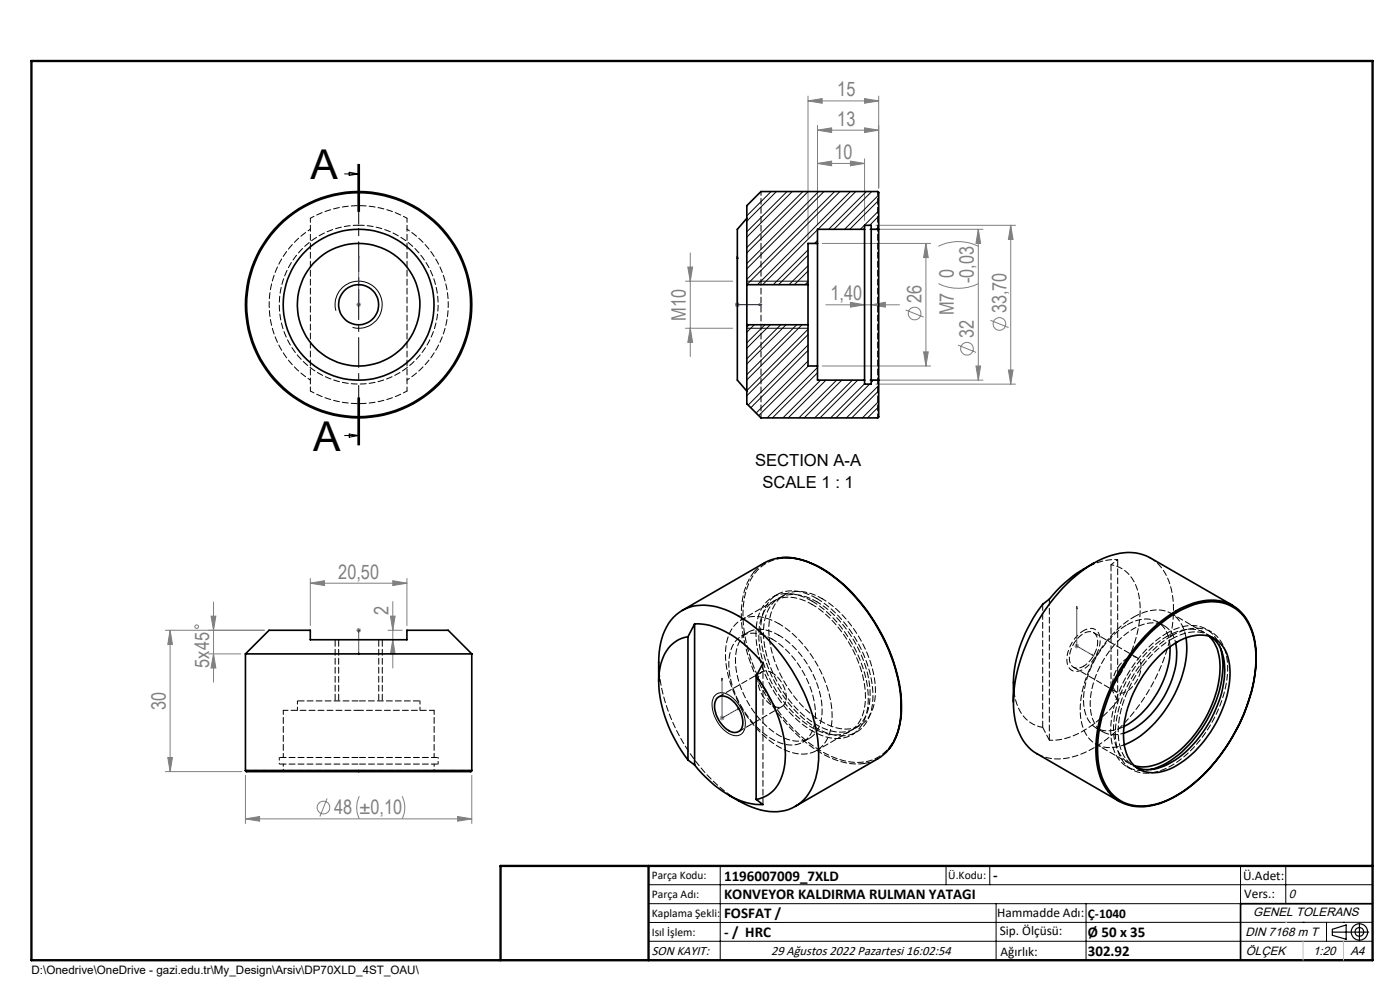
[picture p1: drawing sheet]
<svg xmlns="http://www.w3.org/2000/svg" width="297mm" height="210mm" viewBox="0 0 297 210" stroke-linecap="round" stroke-linejoin="round" font-family="sans-serif">
<g fill="none" stroke="#808080" stroke-width=".21">
<path d="M171.4 21.4l3-.5v1zM171.4 20.4v30.3M171.4 21.4h15M173.4 27.6l3-.5v1zM173.4 26.6v21.1M173.4 27.6h13M173.4 34.7l3-.5v1zM173.4 34.7h10M180.4 34.2l3 .5-3 .5zM183.4 20.9l3 .5-3 .5zM183.4 27.1l3 .5-3 .5zM183.4 33.7v13.1"/>
<path d="M186.4 20.4v19.5M145.4 59.6h10M145.9 56.6h1l-.5 3zM146.4 53.6v22M174.4 51.6h23M184.4 48.6h24.1M185.8 47.8h29.6M196.4 51.6l.5 3h-1zM196.4 51.6v26M199.1 52.2a9.6 9.6 0 0 1 8.4 0M207.5 48.6l.5 3h-1zM207.5 48.6v32"/>
<path d="M214.4 47.8l.5 3h-1zM214.4 47.8v33.7M75.6 64.6h1M75.7 64.3l.7 .7M76.1 64.1v1M76.4 64.3l-.7 .7M145.4 69.6h10M146.4 69.6l.5 3h-1zM155.9 64.6h1M156.1 64.3l.7 .7M156.4 64.1v1M156.8 64.3l-.7 .7"/>
<path d="M174.4 77.6h23M175.2 64.7h15.6M180.4 64.1l3 .6-3 .4zM184.8 64.7l3-.6v1zM192.1 65.7l3.8 1.6M195.9 74.6h1l-.5 3zM199.1 60.1a9.3 9.3 0 0 0 8.4 0M203.2 73.2l3.8 1.5M207 77.6h1l-.5 3zM210.1 67.9l3.9 1.6M213.9 78.5h1l-.5 3zM184.4 80.6h24.1"/>
<path d="M185.8 81.5h29.6M36.1 133.7v30M36.1 133.7l.5 3h-1zM44.3 138.7h6.8M44.8 130.7h1l-.5 3zM45.3 138.7l.5 3h-1zM45.3 127.7v17M56.1 133.7h-21M65.8 123.7l3-.5v1zM65.8 122.7v10M65.8 123.7h20.5M75.6 133.7h1"/>
<path d="M75.7 133.3l.7 .7M76.1 133.2v1M76.4 133.3l-.7 .7M82.3 133.7h3M82.8 130.7h1l-.5 3zM83.3 123.2l3 .5-3 .5zM83.3 135.7l.5 3h-1zM83.3 127.6v14.1M86.3 122.7v10M227.9 137h1M228.1 136.7l.7 .7M228.4 136.6v1"/>
<path d="M228.8 136.7l-.7 .7M152.7 152.3h1M152.8 152l.7 .7M153.2 151.8v1M153.5 152l-.7 .7M35.1 163.7h16.2M35.6 160.7h1l-.5 3zM52.1 173.7l3-.5v1zM52.1 164.5v10.2M52.1 173.7h48M69.4 169.4l-1.5 3.8M76.2 168.9a5.4 5.4 0 0 0 0 4.8"/>
<path d="M85.3 168.9a5.4 5.4 0 0 1 0 4.8M97.1 173.2l3 .5-3 .5zM100.1 164.5v10.2"/>
<circle cx="194" cy="66.5" r="1.34"/>
<circle cx="205.1" cy="74" r="1.34"/>
<circle cx="212" cy="68.7" r="1.34"/>
<circle cx="41.7" cy="132.9" r=".39"/>
<circle cx="68.6" cy="171.3" r="1.34"/>
</g>
<g fill="none" stroke="#000" stroke-width=".21">
<path d="M73.1 36.9h3M74.1 36.5l2 .4-2 .3zM75.9 34.9v10M76.1 34.9v10M76.3 34.9v10M158.4 59.6h13M71.3 65.9a5 5 0 0 1 4.4-6.3 5 5 0 0 1 5.4 5.5 5 5 0 0 1-6.3 4.4M158.4 69.6h13M73.1 92.4h3M74.1 92.1l2 .3-2 .3zM75.9 84.4v10M76.1 84.4v10"/>
<path d="M76.3 84.4v10zM151.7 147.6a2.14 2.14 0 0 1 2.9-.2 7.5 7.5 0 0 1 3.4 7.2 2.05 2.05 0 0 1-3.2 1.1 7.5 7.5 0 0 1-3.7-7.1zM137.6 187.7h153.6M137.6 191.7h153.6M137.6 199.7h153.6M152.8 183.7v20M200.7 183.7v4M210 183.7v4M211.3 191.7v12M230.4 191.7v12M263.2 183.7v20M272.8 183.7v8"/>
<path d="M276.4 195.6h.1M281.4 195.6v4.1M285 195.6h.1M291.2 195.6l-153.6 .1"/>
</g>
<path d="M229.9 133.8a7.4 7.4 0 0 0-3.4 7.1 2.02 2.02 0 0 0 3.1 1.2 7.2 7.2 0 0 0 3.6-7.5 2.08 2.08 0 0 0-3.3-.8" fill="none" stroke="#000" stroke-width=".21" stroke-dasharray="1.3 .6" stroke-dashoffset=".4" stroke-linecap="butt"/>
<g fill="none" stroke="#000" stroke-width=".25">
<path d="M282.6 197.7h7.8M282.6 197.1l3-.9v3l-3-.8zM288.4 195.8v3.8M106.2 203.7h185"/>
<circle cx="288.4" cy="197.7" r="1.74"/>
<circle cx="288.4" cy="197.7" r=".93"/>
</g>
<g fill="none" stroke="#00f" stroke-width=".21">
<path d="M76.1 54.3v.5v-.5M76.1 54.3v10.3M156.4 54.3v10.3h5.2M156.4 54.3l.2 .5h-.3zM76.1 64.5v.3zM76.1 64.6h.1M161.1 64.5l.5 .1-.5 .2zM76.1 138.9v-.5v.5M76.1 133.6v.2zM76.1 133.7h.1M76.1 133.7v5.2M228.4 128.6v8.4l3.7 2.2"/>
<path d="M228.4 128.6l.1 .5-.1-.1zM231.7 138.8l.4 .4-.4-.1zM153.2 143.9v8.4l3.6-2.1M153.2 143.9l.1 .3-.2 .1zM156.5 150.3l.3-.1-.3 .3z"/>
</g>
<path d="M71.1 135.7v13M81.1 148.7v-13" fill="none" stroke="#000" stroke-width=".21" stroke-dasharray="1.3 .6" stroke-dashoffset="-.1"/>
<path d="M76.1 34.9v59.5" fill="none" stroke="#000" stroke-width=".21" stroke-dasharray="6.3 1.3 1.3 1.3" stroke-dashoffset="3.9"/>
<path d="M291.2 191.7h-28v12" fill="none" stroke="#000" stroke-width=".35"/>
<path d="M6.7 12.9h284.5v190.8h-284.5zM137.6 183.7v20M291.2 183.7h-185v20" fill="none" stroke="#000" stroke-width=".5"/>
<path d="M276.4 199.7v4M285 199.7v4" fill="none" stroke="#c0c0c0" stroke-width=".21"/>
<path d="M272.8 195.6h.1" fill="none" stroke="#c0c0c0" stroke-width=".25"/>
<g fill="#00f">
<path d="M76.1 64.5v.3zM76.1 54.3v.5z"/>
<path d="M76.1 138.4v.5zM76.1 133.6v.2z"/>
<path d="M231.7 138.8l.4 .4-.4-.1zM228.4 128.6l.1 .5-.1-.1zM156.5 150.3l.3-.1-.3 .3zM153.2 143.9l.1 .3-.2 .1z"/>
<path d="M161.1 64.5l.5 .1-.5 .2zM156.4 54.3l.2 .5h-.3zM161.1 64.5l.5 .1-.5 .2zM156.4 54.3l.2 .5h-.3z"/>
</g>
<g fill="#808080">
<path d="M83.3 123.2l3 .5-3 .5zM65.8 123.7l3-.5v1z"/>
<path d="M52.1 173.7l3-.5v1zM97.1 173.2l3 .5-3 .5z"/>
<path d="M171.4 21.4l3-.5v1zM183.4 20.9l3 .5-3 .5zM173.4 27.6l3-.5v1zM183.4 27.1l3 .5-3 .5z"/>
<path d="M180.4 64.1l3 .6-3 .4zM184.8 64.7l3-.6v1z"/>
<path d="M195.9 74.6h1l-.5 3zM196.4 51.6l.5 3h-1z"/>
<path d="M35.6 160.7h1l-.5 3zM36.1 133.7l.5 3h-1zM83.3 135.7l.5 3h-1zM82.8 130.7h1l-.5 3z"/>
<path d="M45.3 138.7l.5 3h-1zM44.8 130.7h1l-.5 3z"/>
<path d="M145.9 56.6h1l-.5 3zM146.4 69.6l.5 3h-1zM207.5 48.6l.5 3h-1zM207 77.6h1l-.5 3zM214.4 47.8l.5 3h-1zM213.9 78.5h1l-.5 3z"/>
<path d="M173.4 34.7l3-.5v1zM180.4 34.2l3 .5-3 .5z"/>
</g>
<g fill="none" stroke="#000" stroke-width=".35">
<path d="M158.4 46.3l-2 2.3v32l2 2.4M173.4 51.6v26M173.4 51.6h-2v8.8M183.4 48.6v32M183.4 48.6h-10v3M183.4 48.6v-.8h1.4v.8M184.8 48.6v32M184.8 48.6h1.6M186.4 48.6v-7.8l-.2-.2h-24.8l-3 3v16.8M186.4 48.6v32M158.4 60.4v8.5M158.4 68.9v16.7l3 3h24.8l.2-.1v-7.9"/>
<path d="M158.4 60.4h13M158.4 68.9h13M171.4 60.4v8.5M171.4 68.9v8.7h2M173.4 77.6v3h10M183.4 80.6v.9h1.4v-.9M184.8 80.6h1.6M165.1 118.4a15.6 15.6 0 0 1 11.3 3.5 38.2 38.2 0 0 1 14.8 26.5 14.9 14.9 0 0 1-2.6 10.5M232 119.5a37.5 37.5 0 0 0-15.7 21.1 23.6 23.6 0 0 0-.4 14.2 9.4 9.4 0 0 0 4.1 5.1l17.5 10.1M232 119.5a12.6 12.6 0 0 1 11.3-1.5l18.2 10.4M232 119.5a28.7 28.7 0 0 0-9.4 7.6l-1.4 1.1a29 29 0 0 0-6.2 16.6v4.1M52.1 138.7h48"/>
<path d="M52.1 138.7l5-5h8.7v2h20.5v-2h8.8l5 5M52.1 138.7v24.7M100.1 138.7v24.7M144.7 129.5l17.5-10.1a10.6 10.6 0 0 1 9.2-.2 31.7 31.7 0 0 1 14.8 14 34 34 0 0 1 5 17.9 12.1 12.1 0 0 1-3.7 8.9l-1.3 1-17.5 10.1M145.9 135.1a7.2 7.2 0 0 0-5.7 5.9 22.8 22.8 0 0 0 2.6 15.2l1.8 3.1 1.3 1.9M145.9 135.1v26.1M147.4 132.4a16 16 0 0 1 11.1 4.9l3.4 3.4-1.5 2.7M147.4 132.4l-1.5 2.7M147.4 132.4v29.9M244.1 134.2a22.1 22.1 0 0 1 11.1-6.4 8.8 8.8 0 0 1 10.6 6.8 25.4 25.4 0 0 1-1.5 15.6 35.9 35.9 0 0 1-15.6 19 11.5 11.5 0 0 1-10.9 .7 11 11 0 0 1-4.9-8.8 33 33 0 0 1 5.5-19.8l2.3-3.3zM245.9 139.2a12.9 12.9 0 0 1 8.9-4.5 6 6 0 0 1 5.9 5.6 21.4 21.4 0 0 1-3.9 15 20.4 20.4 0 0 1-9.5 8.1 6.2 6.2 0 0 1-8.8-5 22.6 22.6 0 0 1 5.3-16.9zM248.2 137.2a19.9 19.9 0 0 1-9.8 16.9"/>
<path d="M249.4 136.4a16.2 16.2 0 0 1-2.4 11.3 17 17 0 0 1-8.7 7.9M251.6 135.3a22.3 22.3 0 0 1-4.6 15.6 19.9 19.9 0 0 1-8.5 7.1M256.5 135a9.8 9.8 0 0 1 2.2 8.4 25.7 25.7 0 0 1-10.4 17.3 9.7 9.7 0 0 1-7.6 1.7M257.1 135.2a8.1 8.1 0 0 1 2.7 6.9 24.8 24.8 0 0 1-11.3 19.6 8.4 8.4 0 0 1-7.4 1.1M258.9 137.6a20 20 0 0 1-2.3 14.1 23.5 23.5 0 0 1-10.7 10.9l-1.8 .6M263.7 130.3a9 9 0 0 0-9.5-2.6 24.6 24.6 0 0 0-12.1 8.1 37.4 37.4 0 0 0-9.6 23.2 13 13 0 0 0 3.7 10.1 8.4 8.4 0 0 0 4.2 1.9M263.8 130.4a14 14 0 0 1 2.7 9.6 37.2 37.2 0 0 1-9.8 22.9 24.1 24.1 0 0 1-12.3 8l-1.7 .2-2.2-.1M139.7 144.6a34.1 34.1 0 0 1 .5-8.2 9.5 9.5 0 0 1 6.7-7.8 14.2 14.2 0 0 1 10.8 2.7 38.3 38.3 0 0 1 16 27.7 15.6 15.6 0 0 1-2.6 10 9.2 9.2 0 0 1-10.6 2.5l-2.8-1.1-3.1-1.7M152 148.2a2.17 2.17 0 0 1 3.2 .2 6.1 6.1 0 0 1 2.2 6 1.95 1.95 0 0 1-3.2 .3 5.8 5.8 0 0 1-2.3-6.2zM160.4 143.4a28.6 28.6 0 0 1 6.2 17.6 8.9 8.9 0 0 1-4.2 7.9l-2 .7M160.4 143.4v26.2M52.1 163.4l.1 .3h47.7l.2-.3"/>
<path d="M52.1 163.4h48M145.9 161.2l1.5 1.1M147.4 162.3a21.7 21.7 0 0 0 12 8.2l2.5 .2-1.5-1.1"/>
<circle cx="76.1" cy="64.6" r="4.2"/>
<circle cx="76.1" cy="64.6" r="24"/>
<circle cx="76.1" cy="64.6" r="16"/>
<circle cx="76.1" cy="64.6" r="23.8"/>
<circle cx="76.1" cy="64.6" r="13"/>
</g>
<g fill="none" stroke="#000" stroke-width=".21" stroke-dasharray="1.3 .6" stroke-dashoffset=".1">
<path d="M76.1 47.8a16.8 16.8 0 0 0-14.8 24.9 16.8 16.8 0 0 0 29 1 16.8 16.8 0 0 0-13.1-25.9h-1.1M160 121.3l1-1 1.2-.9M172.3 127.5a26.2 26.2 0 0 1 11.9 21.1 7.9 7.9 0 0 1-3.9 7.5 9.2 9.2 0 0 1-8.8-1.6 26.4 26.4 0 0 1-11.1-20.6 7.9 7.9 0 0 1 3.9-7.4 8.6 8.6 0 0 1 8 1M173.3 126.9a26.2 26.2 0 0 1 11.9 21.1 7.9 7.9 0 0 1-3.9 7.5 9.2 9.2 0 0 1-8.8-1.5 26.4 26.4 0 0 1-11.1-20.6 7.9 7.9 0 0 1 3.9-7.5 8.6 8.6 0 0 1 8 1M241.2 139.5l-9.2-5.3M248.5 134.9a26.2 26.2 0 0 0-11.9 21.1 7.9 7.9 0 0 0 3.9 7.5 9.2 9.2 0 0 0 8.8-1.6 26.4 26.4 0 0 0 11.1-20.6 7.9 7.9 0 0 0-3.9-7.5 8.6 8.6 0 0 0-8 1.1M156.7 155.2l9.2-5.3M161.7 142.5l-9.2 5.3M222.6 157l-1.4-2.7M227.7 141.5l9.2 5.3M235.7 145.9l1.4 2.7M156.7 169.9a37.6 37.6 0 0 1-15.6-21.2l-.9-3.6-.4-4.6"/>
<path d="M183.3 162a14.7 14.7 0 0 1-10-2.8 38 38 0 0 1-16-27.7 14.6 14.6 0 0 1 2.7-10.2M240.4 171a14.7 14.7 0 0 0 10-2.8 38 38 0 0 0 16-27.7 14.6 14.6 0 0 0-2.7-10.2"/>
</g>
<g fill="none" stroke="#000" stroke-width=".21" stroke-dasharray="1.3 .6" stroke-dashoffset=".4">
<path d="M86.3 46.3a21 21 0 0 0-20.5 0M86.3 46.3v36.6M65.8 82.9a21 21 0 0 0 20.5 0M65.8 82.9v-36.6M161.4 88.6v-48M186.2 88.6v-48M164.3 127.4l-7.1 4.1M239.1 139.7a6.2 6.2 0 0 0-2.9 6.2 1.83 1.83 0 0 0 3.1 .6 6.1 6.1 0 0 0 2.6-6.2 1.76 1.76 0 0 0-2.8-.6M255.5 134.2l-7-4.1M60.1 150.7v10M163.8 142.7a6.2 6.2 0 0 1 2.9 6.2 1.83 1.83 0 0 1-3.1 .6 6.1 6.1 0 0 1-2.6-6.2 1.76 1.76 0 0 1 2.8-.6M173.2 159.2l7.1-4.1"/>
<path d="M229.9 141.3a6.2 6.2 0 0 0 2.8-6.1 1.83 1.83 0 0 0-3-.7 6.1 6.1 0 0 0-2.6 6.2 1.76 1.76 0 0 0 2.8 .6M232.5 157.8l7 4.1M52.1 163.4h48M92.1 160.7v-10"/>
</g>
<path d="M65.8 48.6a19 19 0 0 0 0 32M86.3 80.6a19 19 0 0 0 0-32M166.4 126.2l-1.1 .6M174.4 120.7a37.2 37.2 0 0 1 15.5 20.9 22 22 0 0 1 0 14.8 8.8 8.8 0 0 1-10.8 5 26.2 26.2 0 0 1-13.6-10.1 36.4 36.4 0 0 1-7.9-20.9 12.9 12.9 0 0 1 3.7-10 9.5 9.5 0 0 1 9.4-1.4l1.8 .7 1.9 1M249.4 136.4a5 5 0 0 0-6.9-4l-2 1M257.7 135.4l-1.2-.6M181.3 154.6l1.1-.7M235.7 145.9a28.6 28.6 0 0 0 6.2-17.6 8.7 8.7 0 0 0-4.9-8.1l-1.3-.4M59.2 160.7v1.4M92.9 162.1v-1.4M240.5 162.5l1.2 .6" fill="none" stroke="#000" stroke-width=".21" stroke-dasharray="1.3 .6" stroke-dashoffset=".7"/>
<g fill="none" stroke="#000" stroke-width=".21">
<path d="M163.6 40.6l-5.2 5.2M164.7 40.6l-6.3 6.3M167 40.6l-8.6 8.6M168.1 40.6l-9.7 9.7M170.3 40.6l-11.9 11.9M171.4 59.8l-.6 .6M171.4 57.5l-2.9 2.9M171.4 53l-7.4 7.4M171.4 56.4l-4 4M171.4 54.1l-6.2 6.3M171.5 40.6l-13.1 13M173.4 51l-.6 .6"/>
<path d="M173.4 48.7l-11.6 11.7M173.7 40.6l-15.3 15.3M174.8 40.6l-16.4 16.4M177.1 40.6l-18.7 18.7M178.2 40.6l-19.8 19.8M180.4 40.6l-19.7 19.8M181.5 40.6l-8 8M183.8 40.6l-8 8M184.9 40.6l-8 8M186.4 42.5l-6.1 6.1M186.4 41.4l-7.2 7.2M186.4 44.7l-3.9 3.9"/>
<path d="M186.4 48.1l-.5 .5M186.4 45.9l-1.9 1.9M158.9 68.9l-.5 .5M160 68.9l-1.6 1.6M162.3 68.9l-3.9 3.8M163.4 68.9l-5 5M165.6 68.9l-7.2 7.2M166.8 68.9l-8.4 8.3M169 68.9l-10.6 10.6M170.1 68.9l-11.7 11.7M171.4 69.8l-13 13.1M171.4 73.2l-12.7 12.7"/>
<path d="M171.4 76.6l-11 11M171.4 71l-13 13M171.4 74.3l-12.1 12.2M171.5 77.6l-10.5 10.6M173.4 78l-10.7 10.6M173.4 79.1l-9.5 9.5M174.1 80.6l-8 8M175.2 80.6l-8 8M177.5 80.6l-8 8M178.6 80.6l-8 8M180.8 80.6l-8 8M182 80.6l-8 8"/>
<path d="M183.4 81.4l-7.2 7.2M184.5 81.5l-7.2 7.1M185.3 80.6l-.5 .5M186.4 81.8l-6.8 6.8M186.4 85.2l-3.4 3.4M186.4 82.9l-5.7 5.7M186.4 86.3l-2.4 2.3"/>
</g>
<path d="M239.1 132.6a20 20 0 0 0-9.2 16.9 5.4 5.4 0 0 0 4.2 5.5l1.9-.1 2.4-.8M76.1 160.7h-16.9M76.1 162.1h-16.9M92.9 160.7h-16.8M92.9 162.1h-16.8" fill="none" stroke="#000" stroke-width=".21" stroke-dasharray="1.3 .6" stroke-dashoffset="-.2"/>
<path d="M165.2 132.3a25 25 0 0 1 11.3 19.6 7.8 7.8 0 0 1-3.6 7.5 8.7 8.7 0 0 1-8.5-1.5 25.2 25.2 0 0 1-10.5-19.1 7.8 7.8 0 0 1 3.6-7.4 8.1 8.1 0 0 1 7.7 .9M172.3 128.2a25 25 0 0 1 11.3 19.6 7.8 7.8 0 0 1-3.6 7.5 8.7 8.7 0 0 1-8.5-1.4 25.2 25.2 0 0 1-10.5-19.2 7.8 7.8 0 0 1 3.6-7.4 8.1 8.1 0 0 1 7.7 .9M173.3 127.6a25 25 0 0 1 11.3 19.6 7.8 7.8 0 0 1-3.6 7.5 8.7 8.7 0 0 1-8.5-1.4 25.2 25.2 0 0 1-10.5-19.1 7.8 7.8 0 0 1 3.6-7.5 8.1 8.1 0 0 1 7.7 .9M174.4 127a25 25 0 0 1 11.3 19.6 7.8 7.8 0 0 1-3.6 7.5 8.7 8.7 0 0 1-8.5-1.5 25.2 25.2 0 0 1-10.5-19.1 7.8 7.8 0 0 1 3.6-7.5 8.1 8.1 0 0 1 7.7 1M247.5 134.3a26.2 26.2 0 0 0-11.9 21.1 7.9 7.9 0 0 0 3.9 7.5l2 .5h1.4l1.3-.2M259 137.6a6.3 6.3 0 0 0-8.3-4.6l-1.6 .5-1.6 .8M76.1 150.7h-16M92.1 150.7h-16" fill="none" stroke="#000" stroke-width=".21" stroke-dasharray="1.3 .6" stroke-dashoffset=".3"/>
<path d="M71.8 135.7v13M248.2 137.2a5.6 5.6 0 0 0-3.9-5.8 7.4 7.4 0 0 0-5.2 1.2M257.1 135.1a7.2 7.2 0 0 0-7.8 .1l-.8 .4M76.1 148.7h-13M80.3 148.7v-13M89.1 148.7h-13M220 159.9a11 11 0 0 0 10.1-.2 33.3 33.3 0 0 0 14.5-14.9 31.2 31.2 0 0 0 4.1-18.7 10.4 10.4 0 0 0-4.7-7.8" fill="none" stroke="#000" stroke-width=".21" stroke-dasharray="1.3 .6" stroke-dashoffset="-.1"/>
<path d="M158.7 134.1l-1.4 .8M247 132.7l-1.4-.8M170.3 157.4l1.4-.8M232.6 154.4l1.4 .8M60.1 162.1v1.6M92.1 163.7v-1.6" fill="none" stroke="#000" stroke-width=".21" stroke-dasharray="1.3 .6" stroke-dashoffset=".8"/>
<path d="M237.1 118.7a12.9 12.9 0 0 0-7.2 2M164.9 126.1l-1 .6M240.5 130.9a25 25 0 0 0-11.3 19.6 7.8 7.8 0 0 0 3.5 7.5 7.1 7.1 0 0 0 5.8 0M240.5 133.4a20 20 0 0 0-9.2 16.9 5.4 5.4 0 0 0 4.2 5.5h1.3l1.5-.3M256.5 134.9a6.7 6.7 0 0 0-7.4-.7l-1.6 .8M257 134l-1-.5M63.1 148.7v2M89.1 150.7v-2M180.7 155.9l1-.6M239.1 162.7l1 .5" fill="none" stroke="#000" stroke-width=".21" stroke-dasharray="1.3 .6" stroke-dashoffset=".6"/>
<path d="M248.5 135.6a25 25 0 0 0-11.3 19.6 7.8 7.8 0 0 0 3.6 7.4l.3 .2M222.6 157a15.4 15.4 0 0 0 10.4-4.2l2.5-2.3 1.6-1.9" fill="none" stroke="#000" stroke-width=".21" stroke-dasharray="1.3 .6" stroke-dashoffset=".5"/>
<path d="M163.8 135.6a20 20 0 0 1 9.2 16.9 5.4 5.4 0 0 1-4.3 5.5 10.1 10.1 0 0 1-8-3.6 19.7 19.7 0 0 1-6-14.9 5.2 5.2 0 0 1 5.1-5.2l1.9 .3 2.1 1M165.2 134.7a20 20 0 0 1 9.2 16.9 5.4 5.4 0 0 1-4.2 5.6 10.1 10.1 0 0 1-8.1-3.6 19.7 19.7 0 0 1-6-14.9 5.2 5.2 0 0 1 5.1-5.2l1.9 .3 2.1 .9M247.5 135a25 25 0 0 0-11.3 19.6 7.8 7.8 0 0 0 3.6 7.5l.9 .3M215 144.8a9.7 9.7 0 0 0 3.6 8.5l1.2 .6 1.4 .4" fill="none" stroke="#000" stroke-width=".21" stroke-dasharray="1.3 .6" stroke-dashoffset=".2"/>
<path d="M235.7 119.8v26.1M237.1 118.7v29.9M251.6 135.3a6.2 6.2 0 0 0-6.6-5.9l-2.2 .5-2.3 1M221.2 154.3v-26.1M222.6 157v-29.9M161.9 170.6v-29.9M186.2 160.9l-1.4 .7-1.5 .4" fill="none" stroke="#000" stroke-width=".21" stroke-dasharray="1.3 .6"/>
<path d="M237.1 118.7l-1.4 1.1" fill="none" stroke="#000" stroke-width=".21" stroke-dasharray="1.3 .6" stroke-dashoffset=".9"/>
<g font-size="8.7">
<text x="65.9" y="38">A</text>
<text x="66.4" y="95.7">A</text>
</g>
<g font-size="4.2" fill="#808080">
<text x="177.6" y="20.4">15</text>
<text x="177.6" y="26.6">13</text>
<text x="177" y="33.7">10</text>
<text x="202.4" y="59" transform="rotate(-90 202.4 59)">0</text>
<text x="176.2" y="63.7">1,40</text>
<text x="195.5" y="64.3" transform="rotate(-90 195.5 64.3)">26</text>
<text x="206.6" y="60.1" transform="rotate(-90 206.6 60.1)">-0,03</text>
<text x="145.5" y="68" transform="rotate(-90 145.5 68)">M10</text>
<text x="202.4" y="66.9" transform="rotate(-90 202.4 66.9)">M7</text>
<text x="206.6" y="71.7" transform="rotate(-90 206.6 71.7)">32</text>
<text x="213.5" y="66.5" transform="rotate(-90 213.5 66.5)">33,70</text>
<text x="71.8" y="122.7">20,50</text>
<text x="82.4" y="130.5" transform="rotate(-90 82.4 130.5)">2</text>
<text x="44.3" y="141.6" transform="rotate(-90 44.3 141.6)">5x45</text>
<text x="35.1" y="150.6" transform="rotate(-90 35.1 150.6)">30</text>
<text x="70.9" y="172.7">48 ±0,10</text>
</g>
<g font-size="3.5">
<text x="160.2" y="98.9">SECTION A-A</text>
<text x="161.7" y="103.4">SCALE 1 : 1</text>
</g>
<g font-size="3.2">
<text x="153.6" y="186.8">1196007009_7XLD</text>
<text x="153.6" y="190.8">KONVEYOR KALDIRMA RULMAN YATAGI</text>
<text x="210.7" y="186.6">-</text>
<text x="153.6" y="194.8">FOSFAT /</text>
<text x="153.6" y="198.8">- / HRC</text>
<text x="230.8" y="198.7">Ø 50 x 35</text>
<text x="230.8" y="202.8">302.92</text>
</g>
<g font-size="2.8">
<text x="263.7" y="186.7">Ü.Adet:</text>
<text x="263.9" y="190.5">Vers.:</text>
<text x="211.5" y="194.5">Hammadde Adı:</text>
<text x="230.8" y="194.7">Ç-1040</text>
<text x="138.3" y="202.6">SON KAYIT:</text>
<text x="163.6" y="202.6">29 Ağustos 2022 Pazartesi 16:02:54</text>
<text x="212.1" y="198.4">Sip. Ölçüsü:</text>
<text x="212.2" y="202.7">Ağırlık:</text>
</g>
<g font-size="2.6">
<text x="273.4" y="190.4">0</text>
<text x="265.9" y="194.4">GENEL TOLERANS</text>
<text x="264.2" y="198.5">DIN 7168 m T</text>
<text x="264.3" y="202.6">ÖLÇEK</text>
<text x="278.5" y="202.6">1:20</text>
<text x="286.5" y="202.6">A4</text>
</g>
<g font-size="2.5">
<text x="138.3" y="186.4">Parça Kodu:</text>
<text x="138.3" y="190.5">Parça Adı:</text>
<text x="201.2" y="186.5">Ü.Kodu:</text>
<text x="138.3" y="194.5">Kaplama Şekli:</text>
<text x="138.3" y="198.6">Isıl İşlem:</text>
<text x="6.7" y="206.7">D:\Onedrive\OneDrive - gazi.edu.tr\My_Design\Arsiv\DP70XLD_4ST_OAU\</text>
</g>
</svg>
